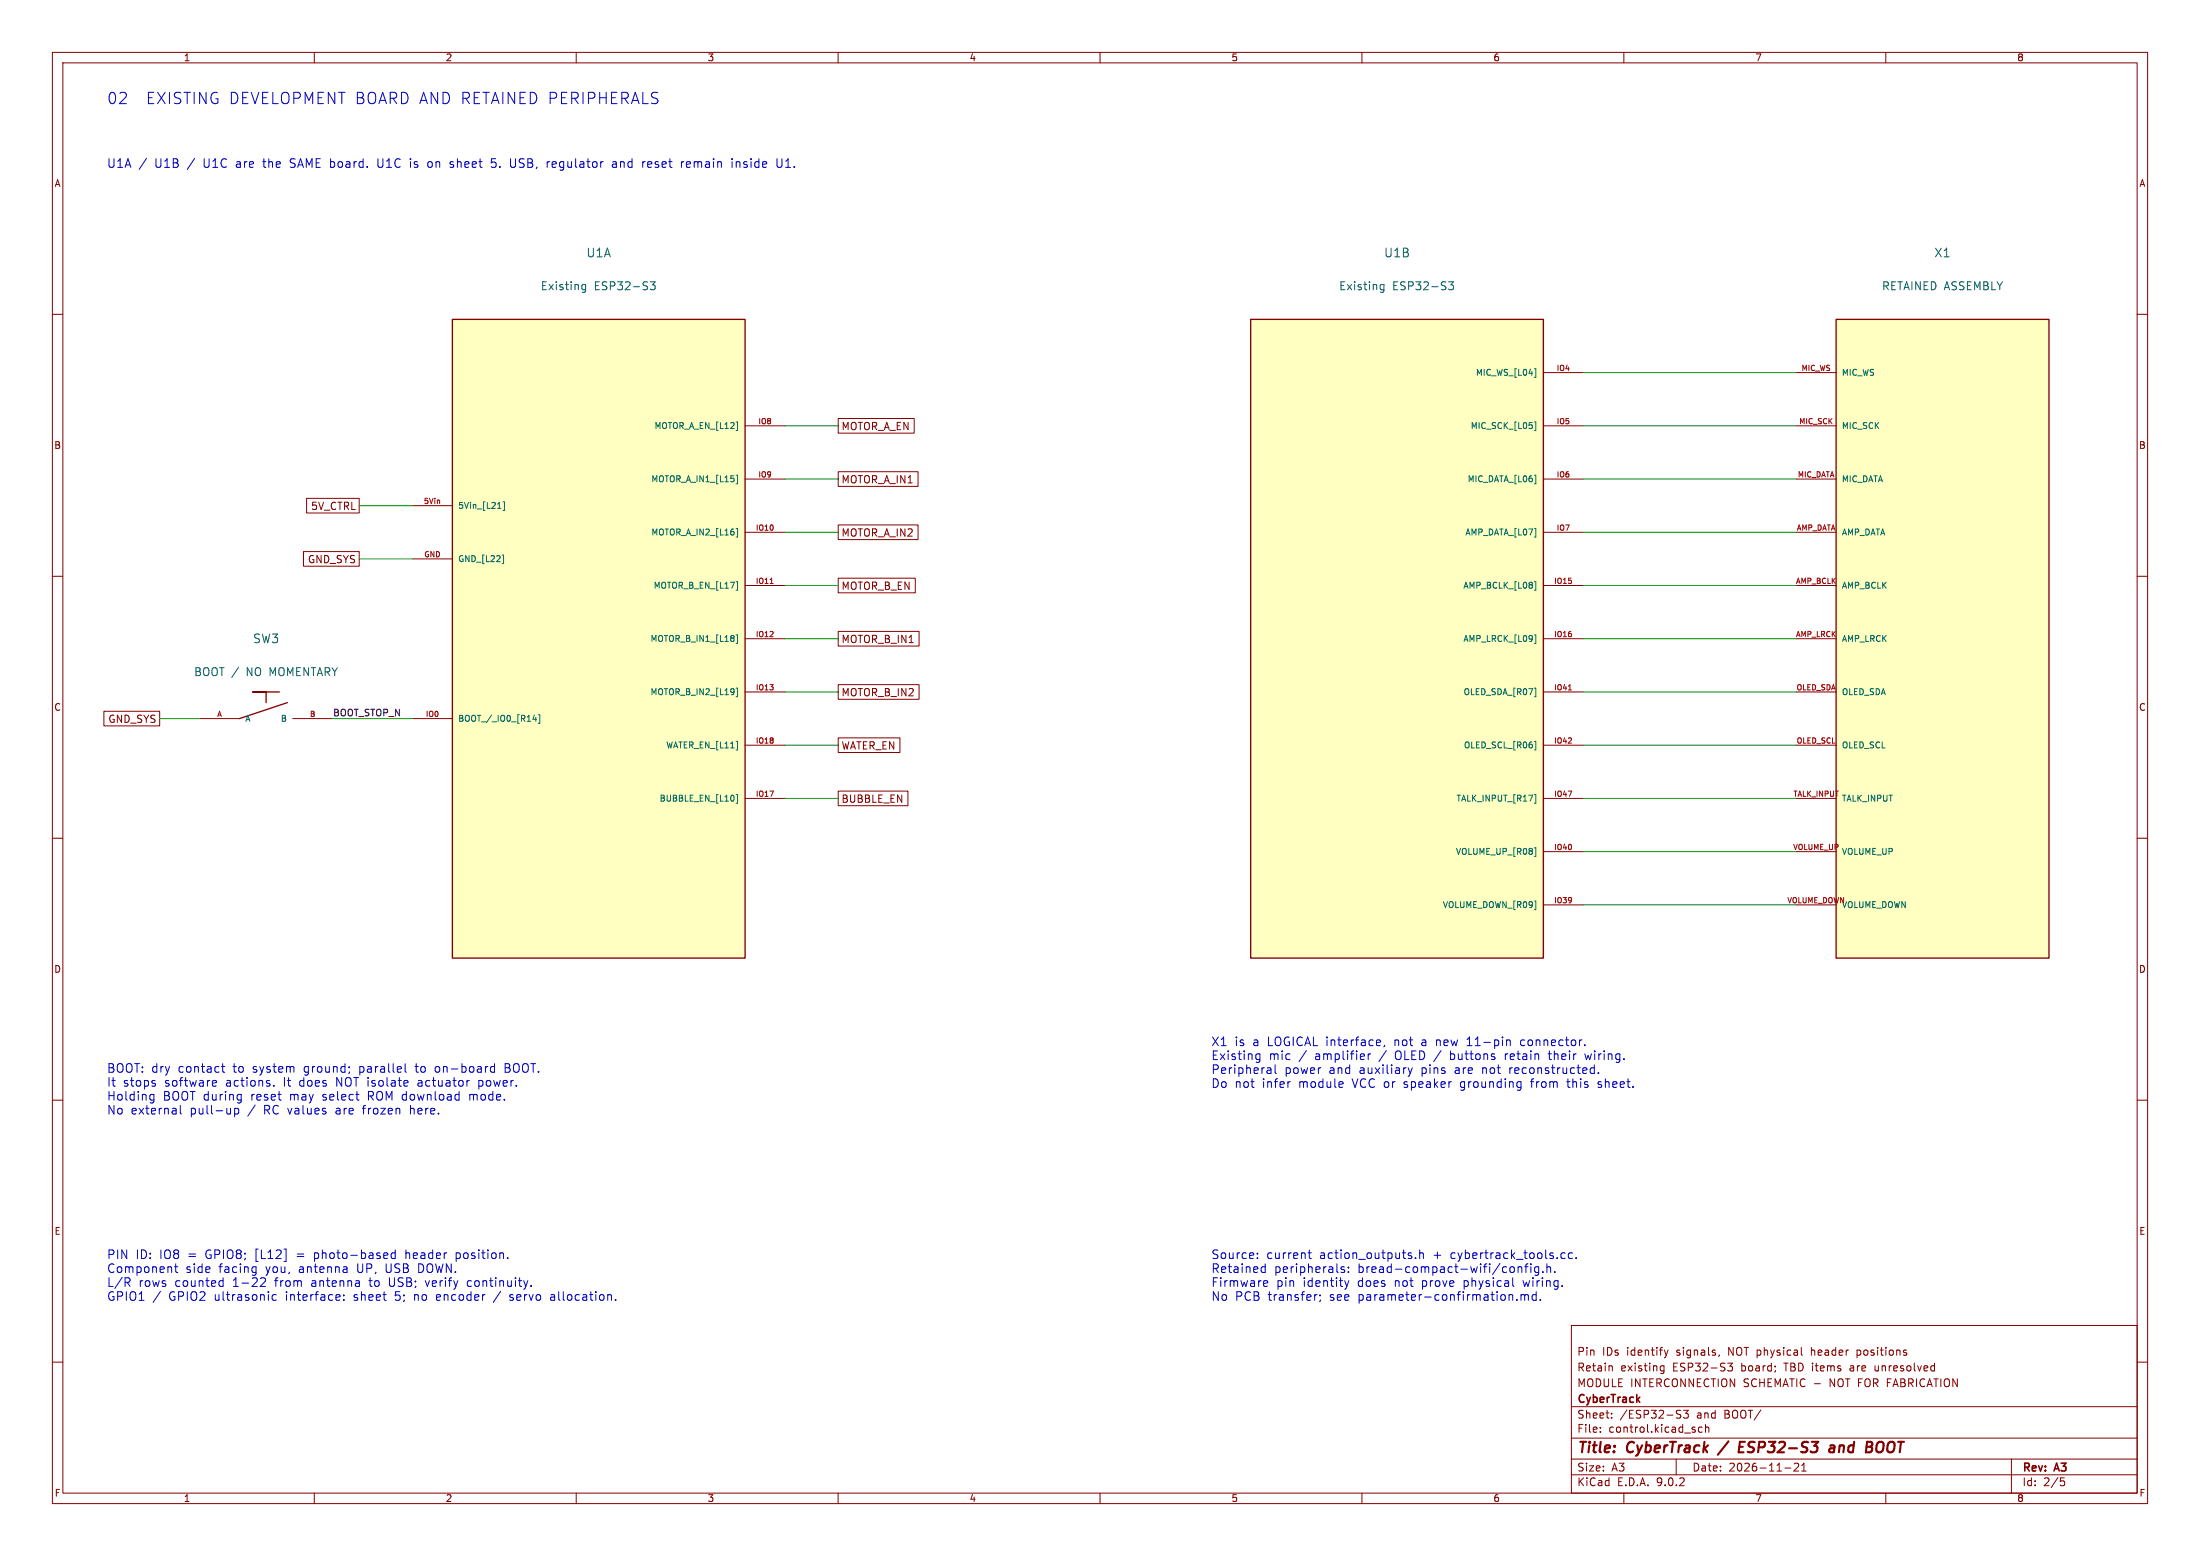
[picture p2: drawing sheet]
<svg xmlns="http://www.w3.org/2000/svg" width="420mm" height="297mm" viewBox="0 0 420 297" stroke-linecap="round" stroke-linejoin="round" font-family="sans-serif">
<g fill="none" stroke="#840000" stroke-width=".19">
<path d="M10 10h400v277h-400zM12 12h396v273h-396zM60 10v2M110 10v2M160 10v2M210 10v2M260 10v2M310 10v2M360 10v2M10 60h2M408 60h2M10 110h2"/>
<path d="M408 110h2M10 160h2M408 160h2M10 210h2M408 210h2M300 253h108v32h-108zM317.7 257.7l.4 1M318.1 258.7l-.2 .4M318.4 257.7l-.3 1M328.2 258.6l-.1 .3M343.9 258.5l.2 .2M354.5 257.7v1.5"/>
<path d="M354.5 258.6l.2 .1M354.7 257.7l-.2 .1M10 260h2M300 278.5h108M300 274.5h108M300 268.5h108M305.5 273.2v.2M305.5 272.5v.1M307.6 260.7l.2 .2v.8M307.7 270.5v.2M307.7 269.8v.1M317 261.5l.2 .2 .5-.1"/>
<path d="M317.7 260.7v1.2l-.3 .3-.4-.1M317.7 260.8l-.5-.1-.2 .1M320 278.5v3M320.2 269.8l.5 .2 .2 .4-.3 .3-.6-.1M320.2 269.3h.7M321.4 269.2h.9l-.5 .6 .4 .1v.6l-.2 .2-.6-.2M324.9 272.5l-.4-.1-.3 .3 .2 .6h.5M325.6 272.5l.2-.1 .4 .1v.9M325.6 271.9v1.5M329.8 260.2h.9l-.5 .6 .5 .1v.6l-.3 .2-.6-.2M342.5 279.4l.6-.1 .2 .1 .1 .3-1 1.1h1M343.9 279.7l.5-.4v1.5"/>
<path d="M357.9 260.7l.1 .9M384 278.5v6.5M408 260h2M60 285v2M110 285v2M160 285v2M210 285v2M260 285v2M300 281.5h108M310 285v2M340.7 280.2h1.2M343.9 280.8h.9"/>
<path d="M360 285v2M393.4 282.1h.7M393.5 282.7h.4l.3 .2-.2 .6-.5 .1"/>
</g>
<path d="M330 275.1l-2.1 2.6M332 276.2h.7M333.1 275.2h-.9l-.3 2h1M349.4 276h.8l-.1 1.2M350.2 276.3l-.7 .1a.4 .4 0 0 0-.3 .4 .4 .4 0 0 0 .2 .4l.7-.1M358.8 275.2l-.2 .1a1.24 1.24 0 0 0 0 1.9h.4" fill="none" stroke="#840000" stroke-width=".4"/>
<path d="M350.5 61h40.7v121.9h-40.7z" fill="#ffffc2"/>
<path d="M350.5 61h40.7v121.9h-40.7z" fill="none" stroke="#840000" stroke-width=".25"/>
<path d="M342.9 71.1h7.6M342.9 81.3h7.6M342.9 91.4h7.6M342.9 101.6h7.6M342.9 111.8h7.6M342.9 121.9h7.6M342.9 132.1h7.6M342.9 142.2h7.6M342.9 152.4h7.6M342.9 162.6h7.6M342.9 172.7h7.6" fill="none" stroke="#840000" stroke-width=".19"/>
<path d="M238.8 61h55.8v121.9h-55.8z" fill="#ffffc2"/>
<path d="M238.8 61h55.8v121.9h-55.8zM53.3 132.1h-5h2.5v2M54.9 134.1l-9.2 3.1" fill="none" stroke="#840000" stroke-width=".25"/>
<g fill="none" stroke="#840000" stroke-width=".19">
<path d="M294.6 71.1h7.7M294.6 81.3h7.7M294.6 91.4h7.7M294.6 101.6h7.7M294.6 111.8h7.7M38.1 137.2h7.6M55.9 137.2h7.6M294.6 121.9h7.7M294.6 132.1h7.7M294.6 142.2h7.7M294.6 152.4h7.7M294.6 162.6h7.7"/>
<path d="M294.6 172.7h7.7"/>
</g>
<g fill="none" stroke="#006464" stroke-width=".19">
<path d="M263.5 55.2l.3 .1 .4-.1M264.2 54.3v1.2l-.3 .3-.4-.1M264.2 54.4l-.4-.1-.3 .1M276.5 53.8h1l-.5 .6 .4 .1v.7l-.2 .1-.7-.1M292.9 70.4h.3v1.6h-.3M292.9 80.5h.3v1.7h-.3M292.9 90.7h.3v1.6h-.3M292.9 100.9h.3v1.6h-.3M292.9 111h.3v1.7h-.3M45.5 127.4l-1.3 1.9M292.9 121.2h.3v1.6h-.3M292.9 131.3h.3v1.7h-.3"/>
<path d="M292.9 141.5h.3v1.6h-.3M292.9 151.7h.3v1.6h-.3M292.9 161.8h.3v1.7h-.3M292.9 172h.3v1.6h-.3"/>
</g>
<path d="M299.4 131.7h.6" fill="none" stroke="#a90000" stroke-width=".19"/>
<path d="M86.4 61h55.8v121.9h-55.8z" fill="#ffffc2"/>
<path d="M86.4 61h55.8v121.9h-55.8z" fill="none" stroke="#840000" stroke-width=".25"/>
<g fill="none" stroke="#840000" stroke-width=".19">
<path d="M160 79.9h14.5v2.8h-14.5zM58.5 95.1h10.1v2.8h-10.1zM78.7 96.5h7.7M142.2 81.3h7.7M142.2 91.4h7.7M160 90h15.3v2.8h-15.3zM57.9 105.3h10.7v2.8h-10.7zM78.7 106.7h7.7M142.2 101.6h7.7M142.2 111.8h7.7M160 110.4h14.7v2.8h-14.7zM160 100.2h15.3v2.8h-15.3z"/>
<path d="M19.8 135.8h10.7v2.8h-10.7zM78.7 137.2h7.7M142.2 121.9h7.7M142.2 132.1h7.7M160 130.7h15.5v2.8h-15.5zM160 120.5h15.5v2.8h-15.5zM142.2 142.2h7.7M142.2 152.4h7.7M160 151h13.3v2.8h-13.3zM160 140.8h11.8v2.8h-11.8z"/>
</g>
<g fill="none" stroke="#006464" stroke-width=".19">
<path d="M111.1 55.2l.3 .1 .4-.1M111.8 54.3v1.2l-.3 .3-.4-.1M111.8 54.4l-.4-.1-.3 .1M124.1 53.8h1l-.5 .6 .4 .1v.7l-.2 .1-.7-.1M95 97h.6M96 95.8h.3v1.6h-.3M140.5 80.5h.3v1.7h-.3M140.5 90.7h.3v1.6h-.3M95.9 105.9h.2v1.7h-.2M140.5 100.9h.3v1.6h-.3M140.5 111h.3v1.7h-.3M102 136.5l-.3 .8h.7"/>
<path d="M102.3 136.9v.8M102.8 136.4h.2v1.7h-.2M140.5 121.2h.3v1.6h-.3M140.5 131.3h.3v1.7h-.3M140 151.9l.1 .3-.1 .6M140.5 141.5h.3v1.6h-.3M140.5 151.7h.3v1.6h-.3"/>
</g>
<path d="M147 111.4h.6" fill="none" stroke="#a90000" stroke-width=".19"/>
<g fill="none" stroke="#009600" stroke-width=".19">
<path d="M302.3 71.1h40.6M68.6 96.5h10.1M149.9 81.3h10.1M149.9 91.4h10.1M302.3 81.3h40.6M302.3 91.4h40.6M68.6 106.7h10.1M149.9 101.6h10.1M149.9 111.8h10.1M302.3 101.6h40.6M302.3 111.8h40.6M30.5 137.2h7.6"/>
<path d="M63.5 137.2h15.2M149.9 121.9h10.1M149.9 132.1h10.1M302.3 121.9h40.6M302.3 132.1h40.6M149.9 152.4h10.1M149.9 142.2h10.1M302.3 152.4h40.6M302.3 142.2h40.6M302.3 172.7h40.6M302.3 162.6h40.6"/>
</g>
<g fill="none" stroke="#0000c2" stroke-width=".19">
<path d="M28 30.2l-1.4 2.1M72.2 30.3v1.5M78.4 30.3v.2M78.4 30.9v1.1M82 30.9l-.3 .3v.4l.3 .4M85.9 31.9l.5 .1M86.4 30.9h-.4l-.1 .2 .1 .2 .4 .1M93.8 31.8l.6 .2M94.6 30.3h-.7l-.1 .8 .6-.2M97.5 31.6l.3 .4 .5-.1M104.9 30.9h-.3M117 30.9h.6l.1 1.1"/>
<path d="M117.7 31.2l-.6 .1a.32 .32 0 0 0-.2 .3 .32 .32 0 0 0 .2 .4l.6-.1M123.2 30.9h-.3M123.9 30.9l-.3 .2v.6l.3 .3M124.4 31.2l-.8 .2M130.6 30.9l-.4 .1M131.3 30.9l-.3 .2v.6l.3 .3M131.8 31.2l-.8 .2M139.8 30.3v.2M139.8 30.9v1.1M140.5 30.9v1.1M141.2 30.9h-.4l-.3 .1M149.3 30.3l-.1 1.5-.6 .2-.3-.4"/>
<path d="M263.3 198.5l.3 .4-.8 .1M263.5 199.5l-.2 .1M264.3 199.5l-.1 .3M280.1 199.6h.9M280.2 198.3l-.1 .1M287.7 198.6h.5l.1 1M290.4 198.6v.8M302.5 199.4v.2M28.8 209.9h.6M29.4 208.9v1.3l-.3 .3h-.4M29.6 206.9v.4M34.4 211v1.4l.3 .2"/>
<path d="M40.8 206.2l.5 .1v.3l-.8 .2M41.3 207.3h-.5M42.3 203.6h.6M42.5 203v1.4l.4 .3M44 211.5v1.1M44 212.5l-.2 .1M44.8 211.5v1.7M45.4 211.6l.2 .3-.1 .6-.2 .1h-.5M45.6 208.9l.5 .1M46.1 209.9l-.5 .1M46.1 208.9v1.3l-.4 .3M52.3 207.2v.1"/>
<path d="M66.6 203.6v.2M66.7 204.6l-.1 .2M77.3 203v1.4l.3 .3M89.4 206.2h.2M94.4 203.6h-.5l-.3 .3v.5l.2 .2h.6M94.4 203v1.7M96.4 203.8h.6M97 203h-.6v1.7h.7M239.8 202.1l.2 .1h.5M240.5 201.1v1.4l-.3 .3-.4-.1M240.5 201.2l-.5-.1-.2 .2M242.1 203.8l.5 .1v1"/>
<path d="M242.6 204.8l-.5 .1M242.6 204.2l-.5 .1M243.4 203.3v1.4l.3 .2M256.2 206.5l.2 .4-.8 .1M256.3 207.5l-.1 .1M261.2 201.1v1.1M261.7 201.1l-.3 .1-.2 .3M268.8 203.8l.4 1.1M269.2 204.9l-.1 .4-.3 .2M269.6 203.8l-.4 1.1M289.9 206.5h.5M290.4 206.5v1.3l-.4 .3"/>
<path d="M290.4 207.5l-.5 .1M295.6 201.1h.6M299.1 206.5h.6M302.5 201.1l.4 1.1M303.7 204.8h.7M304.4 203.3v1.6M305.1 207.5l.1 .1M305.1 204.8v.1M305.3 206.5l-.2 .2 .2 .3M73.8 239.1l.2 .4-.7 .2M75.5 239.2l-.5-.1-.3 .3v.5l.1 .3h.7M75.5 238.6v1.6"/>
<path d="M240 239.2v.2M249.7 239.1h.6M250 238.6v1.4l.3 .2M269.3 239.7l.2 .2-.2 .3M269.3 239.1l.1 .1M271 239.3l.3-.2 .4 .1v1M271 238.6v1.6M298 239.9l.3 .3h.5M298.8 239.2l-.5-.1-.3 .3M300.2 239.2l-.5-.1-.3 .3v.5l.2 .3h.6M24.3 244.8l.5 .7M24.8 244.4l-.3 .4"/>
<path d="M30.6 246.5l-1.4 2.1M33.3 241.8h.6M33.5 241.2v1.5l.4 .2M42.6 245.5h-.5M42.6 243.9v1.6M48.9 242.8l-.5 .1M48.9 241.8v1.3l-.3 .3M50.4 243.9l-.7 .2M50.7 244.4l-1 1.1h1M52.7 247.2l-.4-.1-.4 .3v.5l.2 .2h.6M64.7 247.1l.2 .4-.8 .2M64.8 248.1l-.1 .1"/>
<path d="M65.6 248v.2M65.6 247.2v.1M74 240.2h-.2M89.3 244.6v.8M95.6 246.5l-1.4 2.1M96.9 240.1v.1M97.3 248.1l.2 .1M97.4 247.2l-.1 .2 .2 .3M101.4 245.4v.1M105.6 247.1l-.4 .1M105.7 247.6h-.4a.32 .32 0 0 0-.2 .3 .32 .32 0 0 0 .2 .3h.4M117.5 248v.2"/>
<path d="M240 240.1v.1M240.9 242.8h.6M240.9 241.9h.6M241.3 245.5h.6M241.3 244.5l.5-.1 .2 .4-.8 .2M241.5 241.2v1.7M251.1 247.2v.1M252 247.2v.1M252.1 248.1l-.2 .3M256.1 241.9v.4l.5 .1 .1 .3-.2 .2-.5-.1M256.7 244.4l.4 1.1M257.1 245.5l-.2 .4-.2 .2"/>
<path d="M257.4 242.7v.2M257.4 241.9v.1M257.5 244.4l-.4 1.1M270.2 240.1v.1M288.7 247.2l.1 1M288.8 243.9v1.4l.2 .2M288.9 241.9l.2 .2v.5l-.2 .2-.3 .1M289.6 248v.2M289.8 241.8v1.1M289.9 241.9h-.1M290.4 247.1v1.1M290.4 241.9l.1 1"/>
<path d="M290.6 247.1l-.2 .2M291 247.2l.1 .1M291.1 247.3v.9M291.1 247.2v.1M291.3 241.5v1.4M291.7 247.2l.1 1M292.2 241.8v1.1M292.6 247.2l-.1 .2 .1 .6 .2 .2 .5-.1M293.1 241.9l-.1 .2v.6l.3 .2 .4-.1M293.3 246.6v1.6M293.7 241.8v1.3l-.3 .3h-.4M294.1 248v.2"/>
<path d="M294.5 242.7v.2M295.3 241.2v1.7M295.4 241.9h-.1M295.9 241.9l.1 1M296.8 242.7v.2M300.9 240.1v.1"/>
</g>
<g font-size="3" fill="#0000c2">
<text x="20.3" y="20.1">02</text>
<text x="27.8" y="20.1">EXISTING DEVELOPMENT BOARD AND RETAINED PERIPHERALS</text>
</g>
<g font-size="2.8" fill="#840000">
<text x="301" y="277.9">Title:</text>
<text x="310.6" y="277.9">CyberTrack</text>
<text x="333.6" y="277.9">ESP32-S3</text>
<text x="351.7" y="277.9">and</text>
<text x="359.5" y="277.9">BOOT</text>
</g>
<g font-size="2.3" fill="#0000c2">
<text x="20.3" y="32.3">U1A</text>
<text x="29.5" y="32.3">U1B</text>
<text x="35.9" y="32.3">/</text>
<text x="39" y="32.3">U1C</text>
<text x="45.3" y="32.3">are</text>
<text x="50.6" y="32.3">the</text>
<text x="55.9" y="32.3">SAME board.</text>
<text x="72.8" y="32.3">U1C</text>
<text x="79.1" y="32.3">is</text>
<text x="82.6" y="32.3">on</text>
<text x="87" y="32.3">sheet</text>
<text x="95" y="32.3">5.</text>
<text x="98.8" y="32.3">USB,</text>
<text x="105.9" y="32.3">regulator</text>
<text x="118.5" y="32.3">and</text>
<text x="124.4" y="32.3">reset</text>
<text x="131.9" y="32.3">remain</text>
<text x="141.7" y="32.3">inside</text>
<text x="150.4" y="32.3">U1.</text>
<text x="231.1" y="200">X1</text>
<text x="231.1" y="202.6">Existing</text>
<text x="235.7" y="200">is</text>
<text x="239.2" y="200">a LOGICAL interface,</text>
<text x="242.2" y="202.6">mic</text>
<text x="248" y="202.6">/</text>
<text x="251.1" y="202.6">amplifier</text>
<text x="263.5" y="202.6">/</text>
<text x="266.4" y="200">not</text>
<text x="266.6" y="202.6">OLED /</text>
<text x="271.8" y="200">a new</text>
<text x="277.3" y="202.6">buttons</text>
<text x="280.7" y="200">11-pin</text>
<text x="287.9" y="202.6">retain</text>
<text x="291" y="200">connector.</text>
<text x="296.4" y="202.6">their</text>
<text x="303.5" y="202.6">wiring.</text>
<text x="20.3" y="205.1">BOOT: dry</text>
<text x="20.3" y="207.7">It</text>
<text x="23.4" y="207.7">stops</text>
<text x="31.4" y="207.7">software</text>
<text x="34" y="205.1">contact</text>
<text x="43.2" y="207.7">actions.</text>
<text x="44.6" y="205.1">to</text>
<text x="48.4" y="205.1">system</text>
<text x="54.3" y="207.7">It</text>
<text x="57.4" y="207.7">does</text>
<text x="58.3" y="205.1">ground;</text>
<text x="64.6" y="207.7">NOT isolate</text>
<text x="69" y="205.1">parallel</text>
<text x="79.9" y="205.1">to</text>
<text x="80.4" y="207.7">actuator</text>
<text x="83.7" y="205.1">on-board</text>
<text x="92.1" y="207.7">power.</text>
<text x="97.1" y="205.1">BOOT.</text>
<text x="231.1" y="205.3">Peripheral</text>
<text x="231.1" y="208">Do not</text>
<text x="241" y="208">infer</text>
<text x="245.2" y="205.3">power</text>
<text x="248" y="208">module</text>
<text x="253.7" y="205.3">and</text>
<text x="258.4" y="208">VCC or</text>
<text x="259.6" y="205.3">auxiliary</text>
<text x="268.4" y="208">speaker</text>
<text x="271.5" y="205.3">pins</text>
<text x="278" y="205.3">are</text>
<text x="279.3" y="208">grounding</text>
<text x="283.3" y="205.3">not</text>
<text x="288.6" y="205.3">reconstructed.</text>
<text x="292.9" y="208">from</text>
<text x="300" y="208">this</text>
<text x="305.9" y="208">sheet.</text>
<text x="20.3" y="210.4">Holding</text>
<text x="20.3" y="213">No</text>
<text x="24.9" y="213">external</text>
<text x="31.1" y="210.4">BOOT during</text>
<text x="36.3" y="213">pull-up</text>
<text x="47.4" y="213">/</text>
<text x="48" y="210.4">reset</text>
<text x="50.5" y="213">RC values</text>
<text x="55.5" y="210.4">may</text>
<text x="61.8" y="210.4">select</text>
<text x="64.5" y="213">are</text>
<text x="69.8" y="213">frozen</text>
<text x="70.6" y="210.4">ROM download</text>
<text x="78.9" y="213">here.</text>
<text x="90.2" y="210.4">mode.</text>
<text x="20.3" y="240.6">PIN</text>
<text x="20.3" y="243.3">Component</text>
<text x="20.3" y="245.9">L/R</text>
<text x="25.9" y="240.6">ID:</text>
<text x="26.4" y="245.9">rows</text>
<text x="30.5" y="240.6">IO8</text>
<text x="33.4" y="245.9">counted</text>
<text x="35.4" y="243.3">side</text>
<text x="36" y="240.6">=</text>
<text x="39.4" y="240.6">GPIO8;</text>
<text x="41.8" y="243.3">facing</text>
<text x="44.5" y="245.9">1-22</text>
<text x="48.9" y="240.6">[L12]</text>
<text x="50.8" y="243.3">you,</text>
<text x="52.7" y="245.9">from</text>
<text x="57" y="240.6">=</text>
<text x="57.2" y="243.3">antenna</text>
<text x="59.7" y="245.9">antenna</text>
<text x="60.4" y="240.6">photo-based</text>
<text x="68.4" y="243.3">UP,</text>
<text x="70.9" y="245.9">to</text>
<text x="74" y="243.3">USB</text>
<text x="74.7" y="245.9">USB;</text>
<text x="78" y="240.6">header</text>
<text x="80.3" y="243.3">DOWN.</text>
<text x="81.9" y="245.9">verify</text>
<text x="87.7" y="240.6">position.</text>
<text x="89.9" y="245.9">continuity.</text>
<text x="231.1" y="240.6">Source:</text>
<text x="231.1" y="243.3">Retained</text>
<text x="231.1" y="245.9">Firmware</text>
<text x="241.7" y="240.6">current</text>
<text x="243.2" y="243.3">peripherals:</text>
<text x="243.6" y="245.9">pin</text>
<text x="248.8" y="245.9">identity</text>
<text x="251.9" y="240.6">action_outputs.h</text>
<text x="259.2" y="243.3">bread-compact-wifi/config.h.</text>
<text x="259.3" y="245.9">does</text>
<text x="266.4" y="245.9">not</text>
<text x="271.7" y="245.9">prove</text>
<text x="273.7" y="240.6">+</text>
<text x="277.1" y="240.6">cybertrack_tools.cc.</text>
<text x="279.8" y="245.9">physical</text>
<text x="291.3" y="245.9">wiring.</text>
<text x="20.3" y="248.6">GPIO1</text>
<text x="32.2" y="248.6">GPIO2</text>
<text x="41" y="248.6">ultrasonic</text>
<text x="54.7" y="248.6">interface:</text>
<text x="67.8" y="248.6">sheet</text>
<text x="75.8" y="248.6">5;</text>
<text x="79.5" y="248.6">no</text>
<text x="83.9" y="248.6">encoder</text>
<text x="98.2" y="248.6">servo</text>
<text x="106.1" y="248.6">allocation.</text>
<text x="231.1" y="248.6">No</text>
<text x="235.7" y="248.6">PCB</text>
<text x="242.1" y="248.6">transfer;</text>
<text x="253.9" y="248.6">see</text>
<text x="259.5" y="248.6">parameter-confirmation.md.</text>
</g>
<g font-size="2.3" fill="#006464">
<text x="111.9" y="49.3">U1A</text>
<text x="264.2" y="49.3">U1B</text>
<text x="369.2" y="49.3">X1</text>
<text x="48.2" y="123">SW3</text>
</g>
<g font-size="2.1" fill="#006464">
<text x="103.2" y="55.6">Existing</text>
<text x="113.4" y="55.6">ESP32-S3</text>
<text x="255.6" y="55.6">Existing</text>
<text x="265.8" y="55.6">ESP32-S3</text>
<text x="359.2" y="55.6">RETAINED ASSEMBLY</text>
<text x="37" y="129.3">BOOT /</text>
<text x="47.1" y="129.3">NO MOMENTARY</text>
</g>
<g font-size="2.1" fill="#840000">
<text x="301" y="262">Retain</text>
<text x="301" y="259">Pin</text>
<text x="305.9" y="259">IDs</text>
<text x="309.4" y="262">existing</text>
<text x="310.6" y="259">identify</text>
<text x="319.4" y="262">ESP32-S3</text>
<text x="320.2" y="259">signals,</text>
<text x="330.2" y="259">NOT physical</text>
<text x="332.5" y="262">board;</text>
<text x="340.9" y="262">TBD items</text>
<text x="346.3" y="259">header</text>
<text x="353.7" y="262">are</text>
<text x="355.2" y="259">positions</text>
<text x="358.6" y="262">unresolved</text>
<text x="301" y="268.2">CyberTrack</text>
<text x="301" y="265">MODULE INTERCONNECTION SCHEMATIC -</text>
<text x="349.5" y="265">NOT FOR FABRICATION</text>
<text x="301" y="273.7">File:</text>
<text x="301" y="271">Sheet:</text>
<text x="307.1" y="273.7">control.kicad_sch</text>
<text x="309.2" y="271">/ESP32-S3</text>
<text x="323.9" y="271">and</text>
<text x="329.3" y="271">BOOT/</text>
<text x="301" y="281.1">Size:</text>
<text x="307.6" y="281.1">A3</text>
<text x="323" y="281.1">Date:</text>
<text x="330" y="281.1">2026-11-21</text>
<text x="386" y="281.3">Rev:</text>
<text x="392.4" y="281.3">A3</text>
<text x="301" y="283.9">KiCad</text>
<text x="308.7" y="283.9">E.D.A.</text>
<text x="316.3" y="283.9">9.0.2</text>
<text x="386" y="283.9">Id:</text>
<text x="390.1" y="283.9">2/5</text>
</g>
<g font-size="1.9" fill="#840000">
<text x="160.5" y="82.3">MOTOR_A_EN</text>
<text x="160.5" y="92.5">MOTOR_A_IN1</text>
<text x="59.3" y="97.5">5V_CTRL</text>
<text x="58.7" y="107.7">GND_SYS</text>
<text x="160.5" y="102.6">MOTOR_A_IN2</text>
<text x="160.5" y="112.8">MOTOR_B_EN</text>
<text x="160.5" y="122.9">MOTOR_B_IN1</text>
<text x="160.5" y="133.1">MOTOR_B_IN2</text>
<text x="20.6" y="138.2">GND_SYS</text>
<text x="160.5" y="143.3">WATER_EN</text>
<text x="160.5" y="153.4">BUBBLE_EN</text>
</g>
<g font-size="1.8" fill="#840000">
<text x="35" y="11.9">1</text>
<text x="85" y="11.9">2</text>
<text x="135" y="11.9">3</text>
<text x="185" y="11.9">4</text>
<text x="235" y="11.9">5</text>
<text x="285" y="11.9">6</text>
<text x="335" y="11.9">7</text>
<text x="385" y="11.9">8</text>
<text x="10.3" y="35.9">A</text>
<text x="408.3" y="35.9">A</text>
<text x="10.3" y="85.9">B</text>
<text x="408.2" y="85.9">B</text>
<text x="10.3" y="135.9">C</text>
<text x="408.2" y="135.9">C</text>
<text x="10.3" y="185.9">D</text>
<text x="408.2" y="185.9">D</text>
<text x="10.3" y="235.9">E</text>
<text x="408.3" y="235.9">E</text>
<text x="10.3" y="285.9">F</text>
<text x="35" y="286.9">1</text>
<text x="85" y="286.9">2</text>
<text x="135" y="286.9">3</text>
<text x="185" y="286.9">4</text>
<text x="235" y="286.9">5</text>
<text x="285" y="286.9">6</text>
<text x="335" y="286.9">7</text>
<text x="385" y="286.9">8</text>
<text x="408.3" y="285.9">F</text>
</g>
<text font-size="1.8" fill="#0f0f0f" x="63.5" y="136.8">BOOT_STOP_N</text>
<g font-size="1.6" fill="#006464">
<text x="281.6" y="71.9">MIC_WS_[L04]</text>
<text x="351.5" y="71.9">MIC_WS</text>
<text x="124.8" y="82.1">MOTOR_A_EN_[L12]</text>
<text x="280.7" y="82.1">MIC_SCK_[L05]</text>
<text x="351.5" y="82.1">MIC_SCK</text>
<text x="124.2" y="92.2">MOTOR_A_IN1_[L15]</text>
<text x="280.1" y="92.2">MIC_DATA_[L06]</text>
<text x="351.5" y="92.2">MIC_DATA</text>
<text x="87.4" y="97.3">5Vin_[L21]</text>
<text x="87.4" y="107.5">GND_[L22]</text>
<text x="124.2" y="102.4">MOTOR_A_IN2_[L16]</text>
<text x="279.6" y="102.4">AMP_DATA_[L07]</text>
<text x="351.5" y="102.4">AMP_DATA</text>
<text x="124.7" y="112.6">MOTOR_B_EN_[L17]</text>
<text x="279.2" y="112.6">AMP_BCLK_[L08]</text>
<text x="351.5" y="112.6">AMP_BCLK</text>
<text x="124.1" y="122.7">MOTOR_B_IN1_[L18]</text>
<text x="279.2" y="122.7">AMP_LRCK_[L09]</text>
<text x="351.5" y="122.7">AMP_LRCK</text>
<text x="46.7" y="138">A</text>
<text x="53.5" y="138">B</text>
<text x="87.4" y="138">BOOT_/_IO0_[R14]</text>
<text x="124.1" y="132.9">MOTOR_B_IN2_[L19]</text>
<text x="279.3" y="132.9">OLED_SDA_[R07]</text>
<text x="351.5" y="132.9">OLED_SDA</text>
<text x="127.1" y="143">WATER_EN_[L11]</text>
<text x="279.4" y="143">OLED_SCL_[R06]</text>
<text x="351.5" y="143">OLED_SCL</text>
<text x="125.8" y="153.2">BUBBLE_EN_[L10]</text>
<text x="277.9" y="153.2">TALK_INPUT_[R17]</text>
<text x="351.5" y="153.2">TALK_INPUT</text>
<text x="277.8" y="163.4">VOLUME_UP_[R08]</text>
<text x="351.5" y="163.4">VOLUME_UP</text>
<text x="275.3" y="173.5">VOLUME_DOWN_[R09]</text>
<text x="351.5" y="173.5">VOLUME_DOWN</text>
</g>
<g font-size="1.4" fill="#a90000">
<text x="297.1" y="70.9">IO4</text>
<text x="343.8" y="70.9">MIC_WS</text>
<text x="144.7" y="81">IO8</text>
<text x="297.1" y="81">IO5</text>
<text x="343.4" y="81">MIC_SCK</text>
<text x="144.7" y="91.2">IO9</text>
<text x="297.1" y="91.2">IO6</text>
<text x="343.1" y="91.2">MIC_DATA</text>
<text x="80.8" y="96.3">5Vin</text>
<text x="144.2" y="101.3">IO10</text>
<text x="297.1" y="101.3">IO7</text>
<text x="342.9" y="101.3">AMP_DATA</text>
<text x="80.9" y="106.4">GND</text>
<text x="144.2" y="111.5">IO11</text>
<text x="296.6" y="111.5">IO15</text>
<text x="342.7" y="111.5">AMP_BCLK</text>
<text x="144.2" y="121.7">IO12</text>
<text x="296.6" y="121.7">IO16</text>
<text x="342.7" y="121.7">AMP_LRCK</text>
<text x="144.2" y="131.8">IO13</text>
<text x="296.6" y="131.8">IO41</text>
<text x="342.9" y="131.8">OLED_SDA</text>
<text x="41.3" y="136.9">A</text>
<text x="59.1" y="136.9">B</text>
<text x="81.2" y="136.9">IO0</text>
<text x="144.2" y="142">IO18</text>
<text x="296.6" y="142">IO42</text>
<text x="342.9" y="142">OLED_SCL</text>
<text x="144.2" y="152.1">IO17</text>
<text x="296.6" y="152.1">IO47</text>
<text x="342.3" y="152.1">TALK_INPUT</text>
<text x="296.6" y="162.3">IO40</text>
<text x="342.2" y="162.3">VOLUME_UP</text>
<text x="296.6" y="172.5">IO39</text>
<text x="341.1" y="172.5">VOLUME_DOWN</text>
</g>
</svg>
